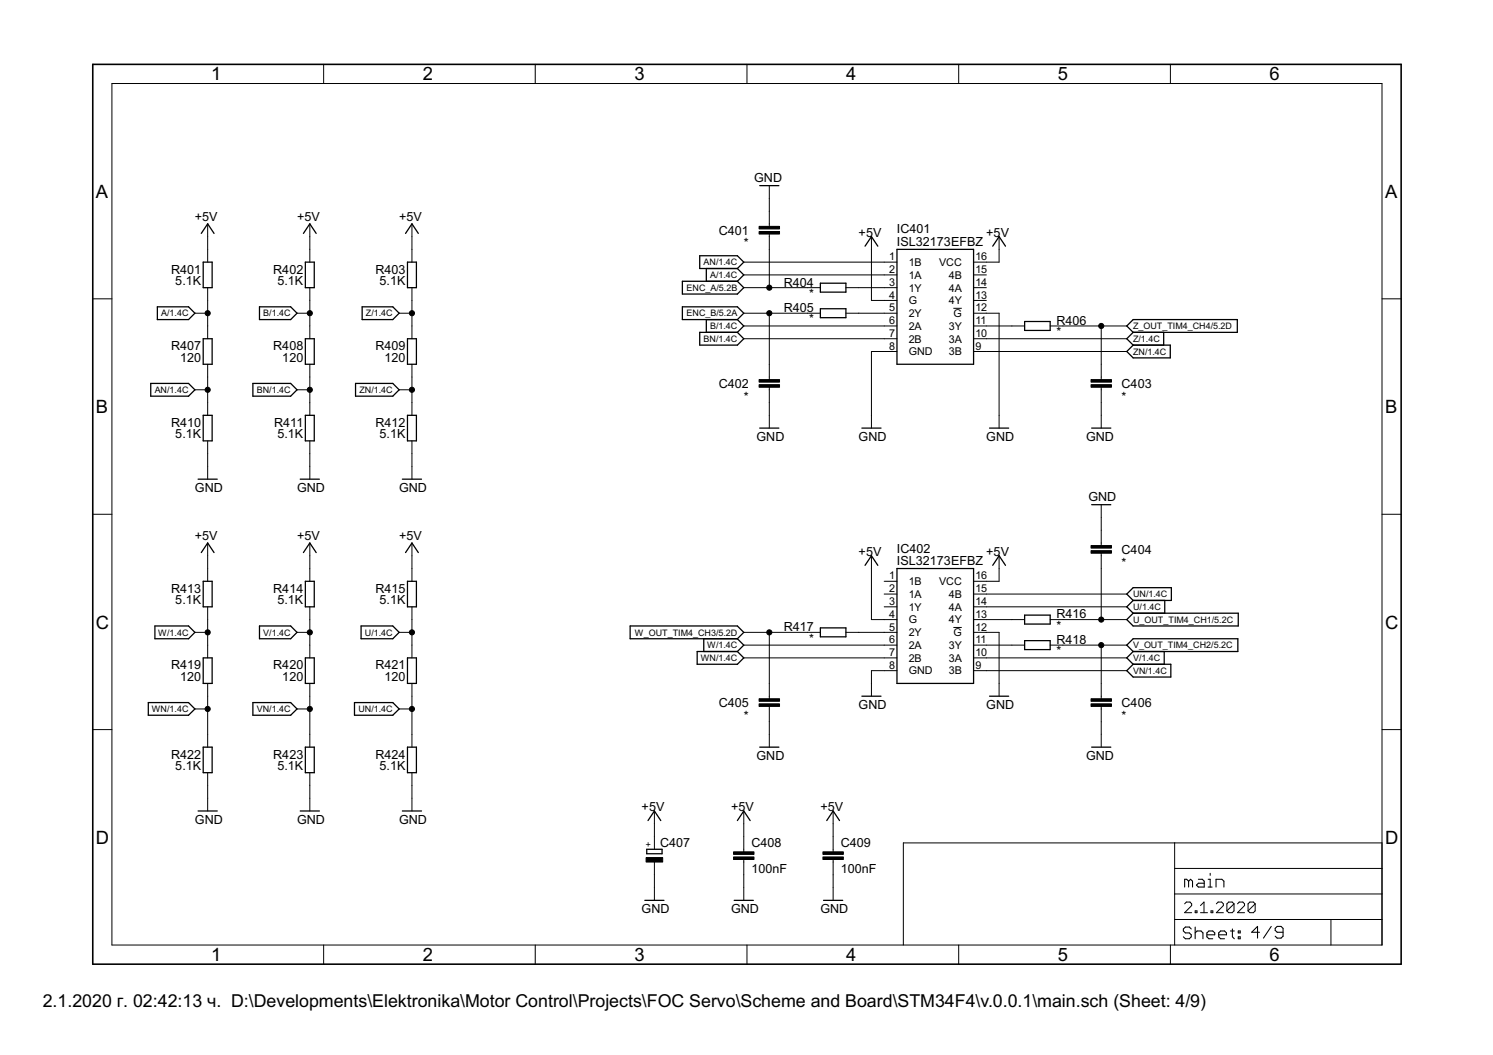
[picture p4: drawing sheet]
<svg xmlns="http://www.w3.org/2000/svg" width="297mm" height="210mm" viewBox="0 0 297 210" stroke-linecap="round" stroke-linejoin="round" font-family="sans-serif">
<g fill="#000" stroke="#000" stroke-width=".2">
<path d="M22.3 16.6v171.4zM64.4 12.8v3.8zM106.5 12.8v3.8zM148.6 12.8v3.8zM190.7 12.8v3.8zM232.9 12.8v3.8zM22.3 16.6h252.7zM153.1 36.9v2.6zM153.1 39.5v2.5zM18.5 59.5h3.8zM41.3 49.6v2.6zM41.3 57.2v2.6z"/>
<path d="M41.3 44.5v2.6zM41.3 47.1v2.5zM41.3 59.8v2.5zM61.6 49.6v2.6zM61.6 57.2v2.6zM61.6 44.5v2.6zM61.6 47.1v2.5zM82 49.6v2.6zM82 57.2v2.6zM82 44.5v2.6zM82 47.1v2.5zM148 57.2h5.1z"/>
<path d="M148 54.7h27.9zM148 52.2h27.9zM153.1 42v2.5zM153.1 47.1v2.5zM153.1 44.5v.5zM153.1 46.6v.5zM153.1 57.2h7.6zM153.1 49.6v7.6zM160.7 57.2h2.5zM168.3 57.2h2.5zM170.8 57.2h5.1zM173.4 47.1v2.5z"/>
<path d="M173.4 49.6v10.2zM175.9 52.2h2.6zM175.9 54.7h2.6zM175.9 57.2h2.6zM175.9 59.8h2.6zM173.4 59.8h2.5zM193.7 59.8h2.5zM193.7 57.2h2.5zM193.7 54.7h2.5zM193.7 52.2h2.5zM196.2 52.2h2.6zM198.8 47.1v2.5z"/>
<path d="M198.8 49.6v2.6zM275 59.5h3.8zM38.8 62.3h2.5zM38.8 77.6h2.5zM41.3 72.5v2.5zM41.3 64.9v2.5zM41.3 62.3v2.6zM41.3 75v2.6zM59.1 77.6h2.5zM59.1 62.3h2.5zM61.6 72.5v2.5zM61.6 64.9v2.5z"/>
<path d="M61.6 75v2.6zM61.6 62.3v2.6zM61.6 59.8v2.5zM79.4 62.3h2.6zM79.4 77.6h2.6zM82 72.5v2.5zM82 64.9v2.5zM82 62.3v2.6zM82 59.8v2.5zM82 75v2.6zM82 77.6v2.5zM148 67.4h27.9z"/>
<path d="M148 64.9h27.9zM148 62.3h5.1zM153.1 72.5v2.5zM153.1 75v.5zM153.1 77v.6zM153.1 62.3h7.6zM153.1 62.3v10.2zM160.7 62.3h2.5zM168.3 62.3h2.5zM170.8 62.3h5.1zM173.4 69.9h2.5zM175.9 62.3h2.6z"/>
<path d="M175.9 64.9h2.6zM175.9 67.4h2.6zM175.9 69.9h2.6zM189.7 61.3h1.6zM193.7 69.9h2.5zM193.7 67.4h2.5zM193.7 64.9h2.5zM193.7 62.3h2.5zM196.2 62.3h2.6zM201.3 64.9h2.6zM196.2 64.9h5.1zM208.9 64.9h2.6z"/>
<path d="M219.1 72.5v2.5zM219.1 75v.5zM219.1 77v.6zM219.1 64.9v7.6zM211.5 64.9h7.6zM219.1 64.9h5.1zM196.2 67.4h28zM196.2 69.9h28zM41.3 80.1v2.5zM41.3 87.7v2.6zM41.3 92.8v2.5zM41.3 90.3v2.5z"/>
<path d="M41.3 77.6v2.5zM61.6 80.1v2.5zM61.6 87.7v2.6zM61.6 92.8v2.5zM61.6 90.3v2.5zM61.6 77.6v2.5zM82 80.1v2.5zM82 87.7v2.6zM82 92.8v2.5zM82 90.3v2.5zM153.1 77.6v2.5zM153.1 82.6v2.6z"/>
<path d="M153.1 80.1v2.5zM173.4 82.6v2.6zM173.4 69.9v12.7zM198.8 82.6v2.6zM198.8 62.3v20.3zM219.1 77.6v2.5zM219.1 82.6v2.6zM219.1 80.1v2.5zM18.5 102.3h3.8zM41.3 113.1v2.6zM41.3 108v2.6zM41.3 110.6v2.5z"/>
<path d="M61.6 113.1v2.6zM61.6 108v2.6zM61.6 110.6v2.5zM82 113.1v2.6zM82 108v2.6zM82 110.6v2.5zM173.4 110.6v2.5zM175.9 115.7h2.6zM175.9 118.2h2.6zM193.7 118.2h2.5zM193.7 115.7h2.5zM198.8 110.6v2.5z"/>
<path d="M198.8 113.1v2.6zM196.2 115.7h2.6zM219.1 105.5v2.5zM219.1 110.6v2.5zM219.1 108v.5zM219.1 110.1v.5zM219.1 100.4v2.6zM219.1 103v2.5zM219.1 113.1v10.2zM196.2 118.2h28zM275 102.3h3.8zM38.8 125.8h2.5z"/>
<path d="M41.3 136v2.5zM41.3 128.4v2.5zM41.3 120.7v2.6zM41.3 125.8v2.6zM41.3 123.3v2.5zM59.1 125.8h2.5zM61.6 136v2.5zM61.6 128.4v2.5zM61.6 120.7v2.6zM61.6 125.8v2.6zM61.6 123.3v2.5zM79.4 125.8h2.6z"/>
<path d="M82 136v2.5zM82 128.4v2.5zM82 120.7v2.6zM82 125.8v2.6zM82 123.3v2.5zM148 125.8h5.1zM148 128.4h27.9zM148 130.9h27.9zM153.1 136v2.5zM153.1 138.5v.5zM153.1 125.8h7.6zM153.1 125.8v10.2z"/>
<path d="M160.7 125.8h2.5zM168.3 125.8h2.5zM170.8 125.8h5.1zM173.4 136v2.5zM173.4 133.4h2.5zM173.4 133.4v2.6zM173.4 113.1v10.2zM175.9 120.7h2.6zM175.9 123.3h2.6zM175.9 125.8h2.6zM175.9 128.4h2.6zM175.9 130.9h2.6z"/>
<path d="M175.9 133.4h2.6zM173.4 123.3h2.5zM189.7 124.8h1.6zM193.7 133.4h2.5zM193.7 130.9h2.5zM193.7 128.4h2.5zM193.7 125.8h2.5zM193.7 123.3h2.5zM193.7 120.7h2.5zM198.8 136v2.5zM196.2 125.8h2.6zM198.8 125.8v10.2z"/>
<path d="M201.3 123.3h2.6zM201.3 128.4h2.6zM196.2 128.4h5.1zM196.2 123.3h5.1zM208.9 123.3h2.6zM208.9 128.4h2.6zM219.1 136v2.5zM219.1 138.5v.5zM211.5 128.4h7.6zM219.1 128.4v7.6zM211.5 123.3h7.6zM219.1 128.4h5.1z"/>
<path d="M196.2 130.9h28zM196.2 133.4h28zM219.1 123.3h5.1zM196.2 120.7h28zM18.5 145.2h3.8zM38.8 141.1h2.5zM41.3 146.1v2.6zM41.3 153.7v2.6zM41.3 158.8v2.6zM41.3 156.3v2.5zM41.3 138.5v2.6zM41.3 141.1v5z"/>
<path d="M59.1 141.1h2.5zM61.6 146.1v2.6zM61.6 153.7v2.6zM61.6 158.8v2.6zM61.6 156.3v2.5zM61.6 138.5v2.6zM61.6 141.1v5zM79.4 141.1h2.6zM82 146.1v2.6zM82 153.7v2.6zM82 158.8v2.6zM82 156.3v2.5z"/>
<path d="M82 138.5v2.6zM82 141.1v5zM153.1 141.1v2.5zM153.1 140.5v.6zM153.1 146.1v2.6zM153.1 143.6v2.5zM219.1 141.1v2.5zM219.1 140.5v.6zM219.1 146.1v2.6zM219.1 143.6v2.5zM275 145.2h3.8zM130.2 171.5v2.6z"/>
<path d="M130.2 166.4v2.6zM130.2 161.4v2.5zM130.2 176.6v2.5zM130.2 174.1v2.5zM130.2 163.9v2.5zM148 166.4v2.6zM148 171.5v2.6zM148 169v.5zM148 171v.5zM148 176.6v2.5zM148 161.4v2.5zM148 174.1v2.5z"/>
<path d="M148 163.9v2.5zM165.8 166.4v2.6zM165.8 171.5v2.6zM165.8 169v.5zM165.8 171v.5zM165.8 176.6v2.5zM165.8 161.4v2.5zM165.8 174.1v2.5zM165.8 163.9v2.5zM179.7 167.7h54zM233.7 167.7h41.3zM233.7 177.9h41.3z"/>
<path d="M233.7 172.8v5.1zM233.7 172.8h41.3zM233.7 167.7v5.1zM236 179.5l-.3 .3zM236 179.5h.7zM236.7 179.5l.4 .3zM239.5 179.5v2.1zM242.4 179.5l-.4 .3zM242.4 179.5h.7zM243.1 179.5l.3 .3zM244.5 179.5l-.4 .3zM244.5 179.5h.7z"/>
<path d="M245.2 179.5l.3 .3zM245.5 179.8v1.4zM246.5 179.5l-.3 .3zM246.5 179.5h.8zM247.3 179.5l.3 .3zM248.7 179.5l-.4 .3zM248.7 179.5h.7zM249.4 179.5l.3 .3zM249.7 179.8v1.4zM275 172.8v5.1zM275 167.7v5.1zM22.3 188h252.7z"/>
<path d="M64.4 188v3.8zM106.5 188v3.8zM148.6 188v3.8zM179.7 167.7v20.3zM190.7 188v3.8zM232.9 188v3.8zM233.7 182.9v5.1zM233.7 177.9v5zM237.1 180.2l-1.4 1.4zM235.7 181.6h1.4zM237.1 179.8v.4zM237.8 181.2v.4z"/>
<path d="M237.8 181.2h.3zM238.1 181.2v.4zM237.8 181.6h.3zM238.8 180.2l.7-.7zM238.8 181.6h1.4zM240.9 181.2v.4zM240.9 181.2h.4zM241.3 181.2v.4zM240.9 181.6h.4zM243.4 180.2l-1.4 1.4zM242 181.6h1.4zM243.4 179.8v.4z"/>
<path d="M244.1 179.8v1.4zM244.1 181.2l1.4-1.4zM244.1 181.2l.4 .4zM244.5 181.6h.7zM245.5 181.2l-.3 .4zM247.6 180.2l-1.4 1.4zM246.2 181.6h1.4zM247.6 179.8v.4zM248.3 179.8v1.4zM248.3 181.2l1.4-1.4zM248.3 181.2l.4 .4zM248.7 181.6h.7z"/>
<path d="M249.7 181.2l-.3 .4zM264.8 182.9v5.1zM264.8 182.9h10.2zM233.7 182.9h31.1zM275 182.9v5.1zM275 177.9v5zM275 16.6v171.4z"/>
<circle cx="153.1" cy="57.2" r=".51"/>
<circle cx="41.3" cy="62.3" r=".51"/>
<circle cx="41.3" cy="77.6" r=".51"/>
<circle cx="61.6" cy="77.6" r=".51"/>
<circle cx="61.6" cy="62.3" r=".51"/>
<circle cx="82" cy="77.6" r=".51"/>
<circle cx="82" cy="62.3" r=".51"/>
<circle cx="153.1" cy="62.3" r=".51"/>
<circle cx="219.1" cy="64.9" r=".51"/>
<circle cx="41.3" cy="125.8" r=".51"/>
<circle cx="61.6" cy="125.8" r=".51"/>
<circle cx="82" cy="125.8" r=".51"/>
<circle cx="153.1" cy="125.8" r=".51"/>
<circle cx="219.1" cy="128.4" r=".51"/>
<circle cx="219.1" cy="123.3" r=".51"/>
<circle cx="41.3" cy="141.1" r=".51"/>
<circle cx="61.6" cy="141.1" r=".51"/>
<circle cx="82" cy="141.1" r=".51"/>
</g>
<g fill="#000" stroke="#000" stroke-width=".25">
<path d="M151.2 36.9h3.8zM40.4 52.2v5zM41.3 44.5l-1.3 1.9zM42.2 52.2v5zM40.4 52.2h1.8zM40.4 57.2h1.8zM41.3 44.5l1.3 1.9zM60.7 52.2v5zM61.6 44.5l-1.2 1.9zM62.5 52.2v5zM60.7 52.2h1.8zM60.7 57.2h1.8z"/>
<path d="M61.6 44.5l1.3 1.9zM81.1 52.2v5zM82 44.5l-1.3 1.9zM82.8 52.2v5zM81.1 52.2h1.7zM81.1 57.2h1.7zM82 44.5l1.2 1.9zM135.8 56v2.5zM139.2 50.9v2.5zM140.5 53.4v2.6zM135.8 56h10.9zM135.8 58.5h10.9z"/>
<path d="M140.5 53.4h6.2zM140.5 56h6.2zM139.2 50.9h7.5zM139.2 53.4h7.5zM146.7 56l1.3 1.2zM148 57.2l-1.3 1.3zM146.7 53.4l1.3 1.3zM148 54.7l-1.3 1.3zM146.7 50.9l1.3 1.3zM148 52.2l-1.3 1.2zM163.2 58.1h5.1zM163.2 56.3v1.8z"/>
<path d="M163.2 56.3h5.1zM168.3 56.3v1.8zM173.4 47.1l-1.3 1.9zM173.4 47.1l1.2 1.9zM178.5 49.6h15.2zM193.7 49.6v22.9zM198.8 47.1l-1.3 1.9zM198.8 47.1l1.2 1.9zM30 76.3v2.5zM31.3 61v2.6zM31.3 63.6h6.2zM31.3 61h6.2z"/>
<path d="M30 78.8h7.5zM30 76.3h7.5zM38.8 62.3l-1.3 1.3zM37.5 61l1.3 1.3zM38.8 77.6l-1.3 1.2zM37.5 76.3l1.3 1.3zM40.4 67.4v5.1zM40.4 72.5h1.8zM40.4 67.4h1.8zM42.2 67.4v5.1zM50.3 76.3v2.5zM51.6 61v2.6z"/>
<path d="M50.3 78.8h7.5zM50.3 76.3h7.5zM51.6 63.6h6.2zM51.6 61h6.2zM59.1 77.6l-1.3 1.2zM57.8 76.3l1.3 1.3zM59.1 62.3l-1.3 1.3zM57.8 61l1.3 1.3zM60.7 67.4v5.1zM60.7 72.5h1.8zM60.7 67.4h1.8zM62.5 67.4v5.1z"/>
<path d="M70.7 76.3v2.5zM72.1 61v2.6zM72.1 61h6zM72.1 63.6h6zM70.7 76.3h7.4zM70.7 78.8h7.4zM78.1 61l1.3 1.3zM79.4 62.3l-1.3 1.3zM78.1 76.3l1.3 1.3zM79.4 77.6l-1.3 1.2zM81.1 67.4v5.1zM82.8 67.4v5.1z"/>
<path d="M81.1 72.5h1.7zM81.1 67.4h1.7zM135.8 61v2.6zM139.2 66.1v2.6zM140.5 63.6v2.5zM139.2 66.1h7.5zM139.2 68.7h7.5zM140.5 63.6h6.2zM140.5 66.1h6.2zM135.8 61h10.9zM135.8 63.6h10.9zM146.7 66.1l1.3 1.3z"/>
<path d="M148 67.4l-1.3 1.3zM146.7 63.6l1.3 1.3zM148 64.9l-1.3 1.2zM146.7 61l1.3 1.3zM148 62.3l-1.3 1.3zM163.2 63.2h5.1zM163.2 61.4v1.8zM163.2 61.4h5.1zM168.3 61.4v1.8zM178.5 49.6v22.9zM178.5 72.5h15.2zM203.9 64h5z"/>
<path d="M203.9 64v1.7zM203.9 65.7h5zM208.9 64v1.7zM224.2 64.9l1.2 1.2zM224.2 64.9l1.2-1.3zM224.2 67.4l1.2 1.3zM224.2 67.4l1.2-1.3zM224.2 69.9l1.2 1.3zM224.2 69.9l1.2-1.2zM225.4 66.1h20.8zM225.4 63.6h20.8zM225.4 68.7h6.1z"/>
<path d="M225.4 66.1h6.1zM225.4 71.2h7.4zM225.4 68.7h7.4zM231.5 66.1v2.6zM232.8 68.7v2.5zM246.2 63.6v2.5zM39.4 95.3h3.8zM40.4 82.6v5.1zM42.2 82.6v5.1zM40.4 82.6h1.8zM40.4 87.7h1.8zM59.7 95.3h3.8z"/>
<path d="M60.7 82.6v5.1zM62.5 82.6v5.1zM60.7 82.6h1.8zM60.7 87.7h1.8zM80.1 95.3h3.8zM81.1 82.6v5.1zM82.8 82.6v5.1zM81.1 82.6h1.7zM81.1 87.7h1.7zM151.2 85.2h3.8zM171.5 85.2h3.8zM196.9 85.2h3.8z"/>
<path d="M217.2 85.2h3.8zM40.4 115.7v5zM41.3 108l-1.3 1.9zM40.4 115.7h1.8zM41.3 108l1.3 1.9zM60.7 115.7v5zM61.6 108l-1.2 1.9zM60.7 115.7h1.8zM61.6 108l1.3 1.9zM81.1 115.7v5zM82 108l-1.3 1.9zM81.1 115.7h1.7z"/>
<path d="M82 108l1.2 1.9zM173.4 110.6l-1.3 1.9zM173.4 110.6l1.2 1.9zM178.5 113.1h15.2zM193.7 113.1v22.9zM198.8 110.6l-1.3 1.9zM198.8 110.6l1.2 1.9zM217.2 100.4h3.8zM224.2 118.2l1.2-1.3zM224.2 118.2l1.2 1.3zM225.4 119.5h6.3zM225.4 116.9h7.6z"/>
<path d="M225.4 119.5h7.6zM231.7 119.5v2.5zM233 116.9v2.6zM30.8 124.5v2.6zM30.8 127.1h6.7zM30.8 124.5h6.7zM29.5 139.8h8zM38.8 125.8l-1.3 1.3zM37.5 124.5l1.3 1.3zM40.4 130.9v5.1zM40.4 136h1.8zM40.4 130.9h1.8z"/>
<path d="M42.2 130.9v5.1zM42.2 115.7v5zM40.4 120.7h1.8zM51.6 124.5v2.6zM51.6 127.1h6.2zM51.6 124.5h6.2zM50.3 139.8h7.5zM59.1 125.8l-1.3 1.3zM57.8 124.5l1.3 1.3zM60.7 130.9v5.1zM60.7 136h1.8zM60.7 130.9h1.8z"/>
<path d="M62.5 130.9v5.1zM62.5 115.7v5zM60.7 120.7h1.8zM71.8 124.5v2.6zM71.8 127.1h6.3zM71.8 124.5h6.3zM70.5 139.8h7.6zM79.4 125.8l-1.3 1.3zM78.1 124.5l1.3 1.3zM81.1 130.9v5.1zM81.1 136h1.7zM81.1 130.9h1.7z"/>
<path d="M82.8 130.9v5.1zM82.8 115.7v5zM81.1 120.7h1.7zM125.4 124.5v2.6zM138.7 129.6v2.6zM140 127.1v2.5zM125.4 127.1h21.3zM125.4 124.5h21.3zM140 129.6h6.7zM140 127.1h6.7zM138.7 132.2h8zM138.7 129.6h8z"/>
<path d="M148 125.8l-1.3 1.3zM146.7 124.5l1.3 1.3zM148 128.4l-1.3 1.2zM146.7 127.1l1.3 1.3zM148 130.9l-1.3 1.3zM146.7 129.6l1.3 1.3zM163.2 126.7h5.1zM163.2 124.9v1.8zM163.2 124.9h5.1zM168.3 124.9v1.8zM171.5 138.5h3.8zM178.5 113.1v22.9z"/>
<path d="M178.5 136h15.2zM196.9 138.5h3.8zM203.9 122.4h5zM203.9 122.4v1.8zM203.9 127.5h5zM203.9 127.5v1.7zM203.9 124.2h5zM208.9 122.4v1.8zM203.9 129.2h5zM208.9 127.5v1.7zM224.2 128.4l1.2-1.3zM224.2 128.4l1.2 1.2z"/>
<path d="M224.2 130.9l1.2-1.3zM224.2 130.9l1.2 1.3zM224.2 133.4l1.2-1.2zM224.2 133.4l1.2 1.3zM224.2 123.3l1.2-1.3zM224.2 123.3l1.2 1.2zM224.2 120.7l1.2-1.2zM224.2 120.7l1.2 1.3zM225.4 127.1h20.9zM225.4 129.6h20.9zM225.4 129.6h6.2zM225.4 132.2h6.2z"/>
<path d="M225.4 132.2h7.5zM225.4 134.7h7.5zM225.4 122h21zM225.4 124.5h21zM225.4 122h6.3zM231.6 129.6v2.6zM232.9 132.2v2.5zM246.3 127.1v2.5zM246.4 122v2.5zM29.5 139.8v2.5zM29.5 142.3h8zM37.5 142.3l1.3-1.2z"/>
<path d="M37.5 139.8l1.3 1.3zM40.4 148.7v5zM42.2 148.7v5zM40.4 148.7h1.8zM40.4 153.7h1.8zM50.3 139.8v2.5zM50.3 142.3h7.5zM57.8 142.3l1.3-1.2zM57.8 139.8l1.3 1.3zM60.7 148.7v5zM62.5 148.7v5zM60.7 148.7h1.8z"/>
<path d="M60.7 153.7h1.8zM70.5 139.8v2.5zM70.5 142.3h7.6zM78.1 142.3l1.3-1.2zM78.1 139.8l1.3 1.3zM81.1 148.7v5zM82.8 148.7v5zM81.1 148.7h1.7zM81.1 153.7h1.7zM151.2 148.7h3.8zM217.2 148.7h3.8zM39.4 161.4h3.8z"/>
<path d="M59.7 161.4h3.8zM80.1 161.4h3.8zM128.3 179.1h3.8zM128.7 169.9h3zM128.7 169v.9zM128.7 169h3zM130.2 161.4l-1.3 1.9zM130.2 161.4l1.3 1.9zM131.7 169v.9zM146.1 179.1h3.8zM148 161.4l-1.3 1.9zM148 161.4l1.2 1.9z"/>
<path d="M163.9 179.1h3.8zM165.8 161.4l-1.3 1.9zM165.8 161.4l1.2 1.9z"/>
</g>
<g fill="#000" stroke="#000" stroke-width=".21">
<path d="M235.7 174.9v1.6zM235.7 174.9h.4zM236.1 174.9l.4 .4zM236.5 175.3v1.2zM236.5 175.3l.4-.4zM236.9 174.9l.4 .4zM237.3 175.3v1.2zM238 176.1l.4-.4zM238.4 174.9h.8zM238 176.1l.4 .4zM238.4 175.7h1.2zM239.2 174.9l.4 .4z"/>
<path d="M239.6 175.3v1.2zM238.4 176.5h1.2zM240.4 174.9h.4zM240.4 176.5h.8zM240.8 174.9v1.6zM240.8 173.8v.4zM241.9 174.9v1.6zM241.9 174.9h1.2zM243.1 174.9l.4 .4zM243.5 175.3v1.2zM235.4 184.8v.4zM235.4 185.2l.4 .4z"/>
<path d="M235.4 184.8l.4-.4zM235.8 185.6h.8zM235.4 186.4l.4 .4zM235.8 184.4h.8zM236.6 185.6l.4 .4zM235.8 186.8h.8zM236.6 184.4l.4 .4zM237 186v.4zM237 186.4l-.4 .4zM237.8 184.4v2.4zM237.8 185.6l.4-.4zM238.2 185.2h.8z"/>
<path d="M239 185.2l.3 .4zM239.3 185.6v1.2zM240.1 185.6v.8zM240.1 185.6l.4-.4zM240.1 186.4l.4 .4zM240.5 185.2h.8zM240.5 186.8h.8zM241.3 185.2l.4 .4zM241.7 185.6v.4zM240.1 186h1.6zM242.5 185.6v.8zM242.5 185.6l.3-.4z"/>
<path d="M242.5 186.4l.3 .4zM242.8 185.2h.8zM242.8 186.8h.8zM243.6 185.2l.4 .4zM244 185.6v.4zM242.5 186h1.5zM244.8 185.2h.8zM245.2 184.8v1.6zM245.2 186.4l.4 .4zM246.4 185.2h.3zM246.4 185.2v.4zM246.4 186.4h.3z"/>
<path d="M246.4 186.4v.4zM246.7 185.2v.4zM246.4 185.6h.3zM246.7 186.4v.4zM246.4 186.8h.3zM249 185.5h1.6zM250.2 184.3v2.3zM250.2 184.3l-1.2 1.2zM252.9 184.3l-1.5 2.3zM253.7 186.3l.4 .3zM253.7 184.7v.4zM253.7 185.1l.4 .4z"/>
<path d="M254.1 186.6h.8zM253.7 184.7l.4-.4zM254.1 185.5h1.2zM254.9 186.6l.4-.3zM254.1 184.3h.8zM255.3 184.7v1.6zM254.9 184.3l.4 .4z"/>
</g>
<path d="M18.5 12.8v179zM18.5 12.8h260.3zM18.5 191.8h260.3zM278.8 12.8v179z" fill="#000" stroke="#000" stroke-width=".32"/>
<g fill="#000" stroke="#000" stroke-width=".2">
<path d="M151 46.1h4.1v.5h-4.1zM151 45h4.1v.6h-4.1zM151 76.5h4.1v.5h-4.1zM151 75.5h4.1v.5h-4.1zM217.1 76.5h4v.5h-4zM217.1 75.5h4v.5h-4zM217.1 109.6h4v.5h-4zM217.1 108.5h4v.6h-4zM151 139h4.1v.5h-4.1zM217.1 139h4v.5h-4zM151 140h4.1v.5h-4.1zM217.1 140h4v.5h-4z"/>
<path d="M128.5 170.6h3.3v.9h-3.3zM145.9 170.5h4.1v.5h-4.1zM145.9 169.5h4.1v.5h-4.1zM163.7 170.5h4.1v.5h-4.1zM163.7 169.5h4.1v.5h-4.1z"/>
</g>
<g font-size="4.1">
<text x="42" y="16">1</text>
<text x="84.1" y="16">2</text>
<text x="126.3" y="16">3</text>
<text x="168.4" y="16">4</text>
<text x="210.5" y="16">5</text>
<text x="252.6" y="16">6</text>
<text x="19.1" y="39.3">A</text>
<text x="275.6" y="39.3">A</text>
<text x="19.1" y="82.2">B</text>
<text x="275.6" y="82.2">B</text>
<text x="19.1" y="125">C</text>
<text x="275.6" y="125">C</text>
<text x="19.1" y="167.9">D</text>
<text x="275.6" y="167.9">D</text>
<text x="42" y="191.2">1</text>
<text x="84.1" y="191.2">2</text>
<text x="126.3" y="191.2">3</text>
<text x="168.4" y="191.2">4</text>
<text x="210.5" y="191.2">5</text>
<text x="252.6" y="191.2">6</text>
</g>
<text font-size="4" x="8.5" y="200.4">2.1.2020 г. 02:42:13 ч. D:\Developments\Elektronika\Motor Control\Projects\FOC Servo\Scheme and Board\STM34F4\v.0.0.1\main.sch (Sheet: 4/9)</text>
<g font-size="2.8">
<text x="150.1" y="36.2">GND</text>
<text x="38.8" y="43.9">+5V</text>
<text x="59.1" y="43.9">+5V</text>
<text x="79.4" y="43.9">+5V</text>
<text x="143" y="46.7">C401</text>
<text x="170.8" y="47.1">+5</text>
<text x="173.7" y="47.1">V</text>
<text x="178.5" y="46.4">IC401</text>
<text x="196.2" y="47.1">+5</text>
<text x="199.1" y="47.1">V</text>
<text x="148" y="49.2">*</text>
<text x="178.5" y="49">ISL32173EFBZ</text>
<text x="34.1" y="54.5">R401</text>
<text x="34.9" y="56.7">5.1K</text>
<text x="54.4" y="54.5">R402</text>
<text x="55.2" y="56.7">5.1K</text>
<text x="74.7" y="54.5">R403</text>
<text x="75.5" y="56.7">5.1K</text>
<text x="156" y="57">R404</text>
<text x="161" y="59.3">*</text>
<text x="156" y="62.1">R405</text>
<text x="161" y="64.4">*</text>
<text x="210.2" y="64.6">R406</text>
<text x="34.1" y="69.7">R407</text>
<text x="35.9" y="72">120</text>
<text x="54.4" y="69.7">R408</text>
<text x="56.2" y="72">120</text>
<text x="74.7" y="69.7">R409</text>
<text x="76.5" y="72">120</text>
<text x="210.2" y="66.9">*</text>
<text x="143" y="77.2">C402</text>
<text x="223.1" y="77.2">C403</text>
<text x="148" y="79.7">*</text>
<text x="223.1" y="79.7">*</text>
<text x="34.1" y="84.9">R410</text>
<text x="34.9" y="87.2">5.1K</text>
<text x="54.6" y="84.9">R411</text>
<text x="55.2" y="87.2">5.1K</text>
<text x="74.7" y="84.9">R412</text>
<text x="75.5" y="87.2">5.1K</text>
<text x="150.5" y="87.7">GND</text>
<text x="170.8" y="87.7">GND</text>
<text x="196.2" y="87.7">GND</text>
<text x="216.1" y="87.7">GND</text>
<text x="38.8" y="97.9">GND</text>
<text x="59.1" y="97.9">GND</text>
<text x="79.4" y="97.9">GND</text>
<text x="216.5" y="99.7">GND</text>
<text x="38.8" y="107.4">+5V</text>
<text x="59.1" y="107.4">+5V</text>
<text x="79.4" y="107.4">+5V</text>
<text x="170.8" y="110.6">+5V</text>
<text x="178.5" y="112.5">ISL32173EFBZ</text>
<text x="178.5" y="109.9">IC402</text>
<text x="196.2" y="110.6">+5V</text>
<text x="223.1" y="112.7">*</text>
<text x="223.1" y="110.2">C404</text>
<text x="34.1" y="118">R413</text>
<text x="54.4" y="118">R414</text>
<text x="74.7" y="118">R415</text>
<text x="34.9" y="120.2">5.1K</text>
<text x="55.2" y="120.2">5.1K</text>
<text x="75.5" y="120.2">5.1K</text>
<text x="156" y="125.6">R417</text>
<text x="210.2" y="125.3">*</text>
<text x="210.2" y="123">R416</text>
<text x="161" y="127.8">*</text>
<text x="210.2" y="130.4">*</text>
<text x="210.2" y="128.1">R418</text>
<text x="34.1" y="133.2">R419</text>
<text x="35.9" y="135.5">120</text>
<text x="54.4" y="133.2">R420</text>
<text x="56.2" y="135.5">120</text>
<text x="74.7" y="133.2">R421</text>
<text x="76.5" y="135.5">120</text>
<text x="143" y="140.7">C405</text>
<text x="148" y="143.2">*</text>
<text x="170.8" y="141">GND</text>
<text x="196.2" y="141">GND</text>
<text x="223.1" y="143.2">*</text>
<text x="223.1" y="140.7">C406</text>
<text x="34.1" y="151">R422</text>
<text x="34.9" y="153.2">5.1K</text>
<text x="54.4" y="151">R423</text>
<text x="55.2" y="153.2">5.1K</text>
<text x="74.7" y="151">R424</text>
<text x="75.5" y="153.2">5.1K</text>
<text x="150.5" y="151.2">GND</text>
<text x="216.1" y="151.2">GND</text>
<text x="127.7" y="161.4">+5</text>
<text x="130.5" y="161.4">V</text>
<text x="145.4" y="161.4">+5</text>
<text x="148.3" y="161.4">V</text>
<text x="163.2" y="161.4">+5</text>
<text x="166.1" y="161.4">V</text>
<text x="38.8" y="163.9">GND</text>
<text x="59.1" y="163.9">GND</text>
<text x="79.4" y="163.9">GND</text>
<text x="131.3" y="168.5">C407</text>
<text x="149.5" y="173.7">100nF</text>
<text x="149.5" y="168.6">C408</text>
<text x="167.3" y="173.7">100nF</text>
<text x="167.3" y="168.6">C409</text>
<text x="127.7" y="181.7">GND</text>
<text x="145.4" y="181.7">GND</text>
<text x="163.2" y="181.7">GND</text>
</g>
<g font-size="2.4">
<text x="176.9" y="51.8">1</text>
<text x="180.8" y="52.9">1B</text>
<text x="186.8" y="52.9">VCC</text>
<text x="194" y="51.8">16</text>
<text x="176.9" y="54.3">2</text>
<text x="176.9" y="56.9">3</text>
<text x="176.9" y="59.4">4</text>
<text x="180.8" y="55.5">1A</text>
<text x="180.8" y="58">1Y</text>
<text x="188.8" y="58">4A</text>
<text x="188.8" y="55.5">4B</text>
<text x="194" y="59.4">13</text>
<text x="194" y="56.9">14</text>
<text x="194" y="54.3">15</text>
<text x="176.9" y="62">5</text>
<text x="176.9" y="64.5">6</text>
<text x="180.8" y="60.5">G</text>
<text x="180.8" y="63.1">2Y</text>
<text x="180.8" y="65.6">2A</text>
<text x="188.8" y="65.6">3Y</text>
<text x="188.8" y="60.5">4Y</text>
<text x="189.7" y="63.1">G</text>
<text x="194" y="64.5">11</text>
<text x="194" y="62">12</text>
<text x="176.9" y="67">7</text>
<text x="176.9" y="69.6">8</text>
<text x="180.8" y="68.2">2B</text>
<text x="180.8" y="70.7">GND</text>
<text x="188.8" y="70.7">3B</text>
<text x="188.8" y="68.2">3A</text>
<text x="194" y="69.6">9</text>
<text x="194" y="67">10</text>
<text x="176.9" y="115.3">1</text>
<text x="176.9" y="117.8">2</text>
<text x="180.8" y="116.4">1B</text>
<text x="180.8" y="119">1A</text>
<text x="186.8" y="116.4">VCC</text>
<text x="188.8" y="119">4B</text>
<text x="194" y="117.8">15</text>
<text x="194" y="115.3">16</text>
<text x="176.9" y="120.4">3</text>
<text x="176.9" y="122.9">4</text>
<text x="176.9" y="125.5">5</text>
<text x="180.8" y="121.5">1Y</text>
<text x="180.8" y="124">G</text>
<text x="188.8" y="121.5">4A</text>
<text x="188.8" y="124">4Y</text>
<text x="194" y="125.5">12</text>
<text x="194" y="122.9">13</text>
<text x="194" y="120.4">14</text>
<text x="176.9" y="128">6</text>
<text x="176.9" y="130.5">7</text>
<text x="180.8" y="126.6">2Y</text>
<text x="180.8" y="129.1">2A</text>
<text x="180.8" y="131.6">2B</text>
<text x="188.8" y="131.6">3A</text>
<text x="188.8" y="129.1">3Y</text>
<text x="189.7" y="126.6">G</text>
<text x="194" y="130.5">10</text>
<text x="194" y="128">11</text>
<text x="176.9" y="133.1">8</text>
<text x="180.8" y="134.2">GND</text>
<text x="188.8" y="134.2">3B</text>
<text x="194" y="133.1">9</text>
</g>
<g font-size="2">
<text x="140" y="52.8">AN/1.4C</text>
<text x="136.6" y="57.9">ENC_A/5.2B</text>
<text x="141.3" y="55.3">A/1.4C</text>
<text x="32.1" y="63">A/1.4C</text>
<text x="52.4" y="63">B/1.4C</text>
<text x="72.8" y="63">Z/1.4C</text>
<text x="136.6" y="63">ENC_B/5.2A</text>
<text x="141.3" y="65.5">B/1.4C</text>
<text x="225.4" y="65.5">Z_OUT_TIM4_CH4/5.2D</text>
<text x="140" y="68">BN/1.4C</text>
<text x="225.4" y="68">Z/1.4C</text>
<text x="225.4" y="70.6">ZN/1.4C</text>
<text x="30.8" y="78.2">AN/1.4C</text>
<text x="51.1" y="78.2">BN/1.4C</text>
<text x="71.5" y="78.2">ZN/1.4C</text>
<text x="225.4" y="118.8">UN/1.4C</text>
<text x="225.4" y="123.9">U_OUT_TIM4_CH1/5.2C</text>
<text x="225.4" y="121.4">U/1.4C</text>
<text x="31.5" y="126.4">W/1.4C</text>
<text x="52.4" y="126.4">V/1.4C</text>
<text x="72.6" y="126.4">U/1.4C</text>
<text x="126.3" y="126.4">W_OUT_TIM4_CH3/5.2D</text>
<text x="139.4" y="131.5">WN/1.4C</text>
<text x="140.7" y="129">W/1.4C</text>
<text x="225.4" y="129">V_OUT_TIM4_CH2/5.2C</text>
<text x="225.4" y="131.5">V/1.4C</text>
<text x="225.4" y="134.1">VN/1.4C</text>
<text x="30.2" y="141.7">WN/1.4C</text>
<text x="51.1" y="141.7">VN/1.4C</text>
<text x="71.3" y="141.7">UN/1.4C</text>
<text x="129.6" y="168.6" transform="rotate(-90 129.6 168.6)">+</text>
</g>
</svg>
